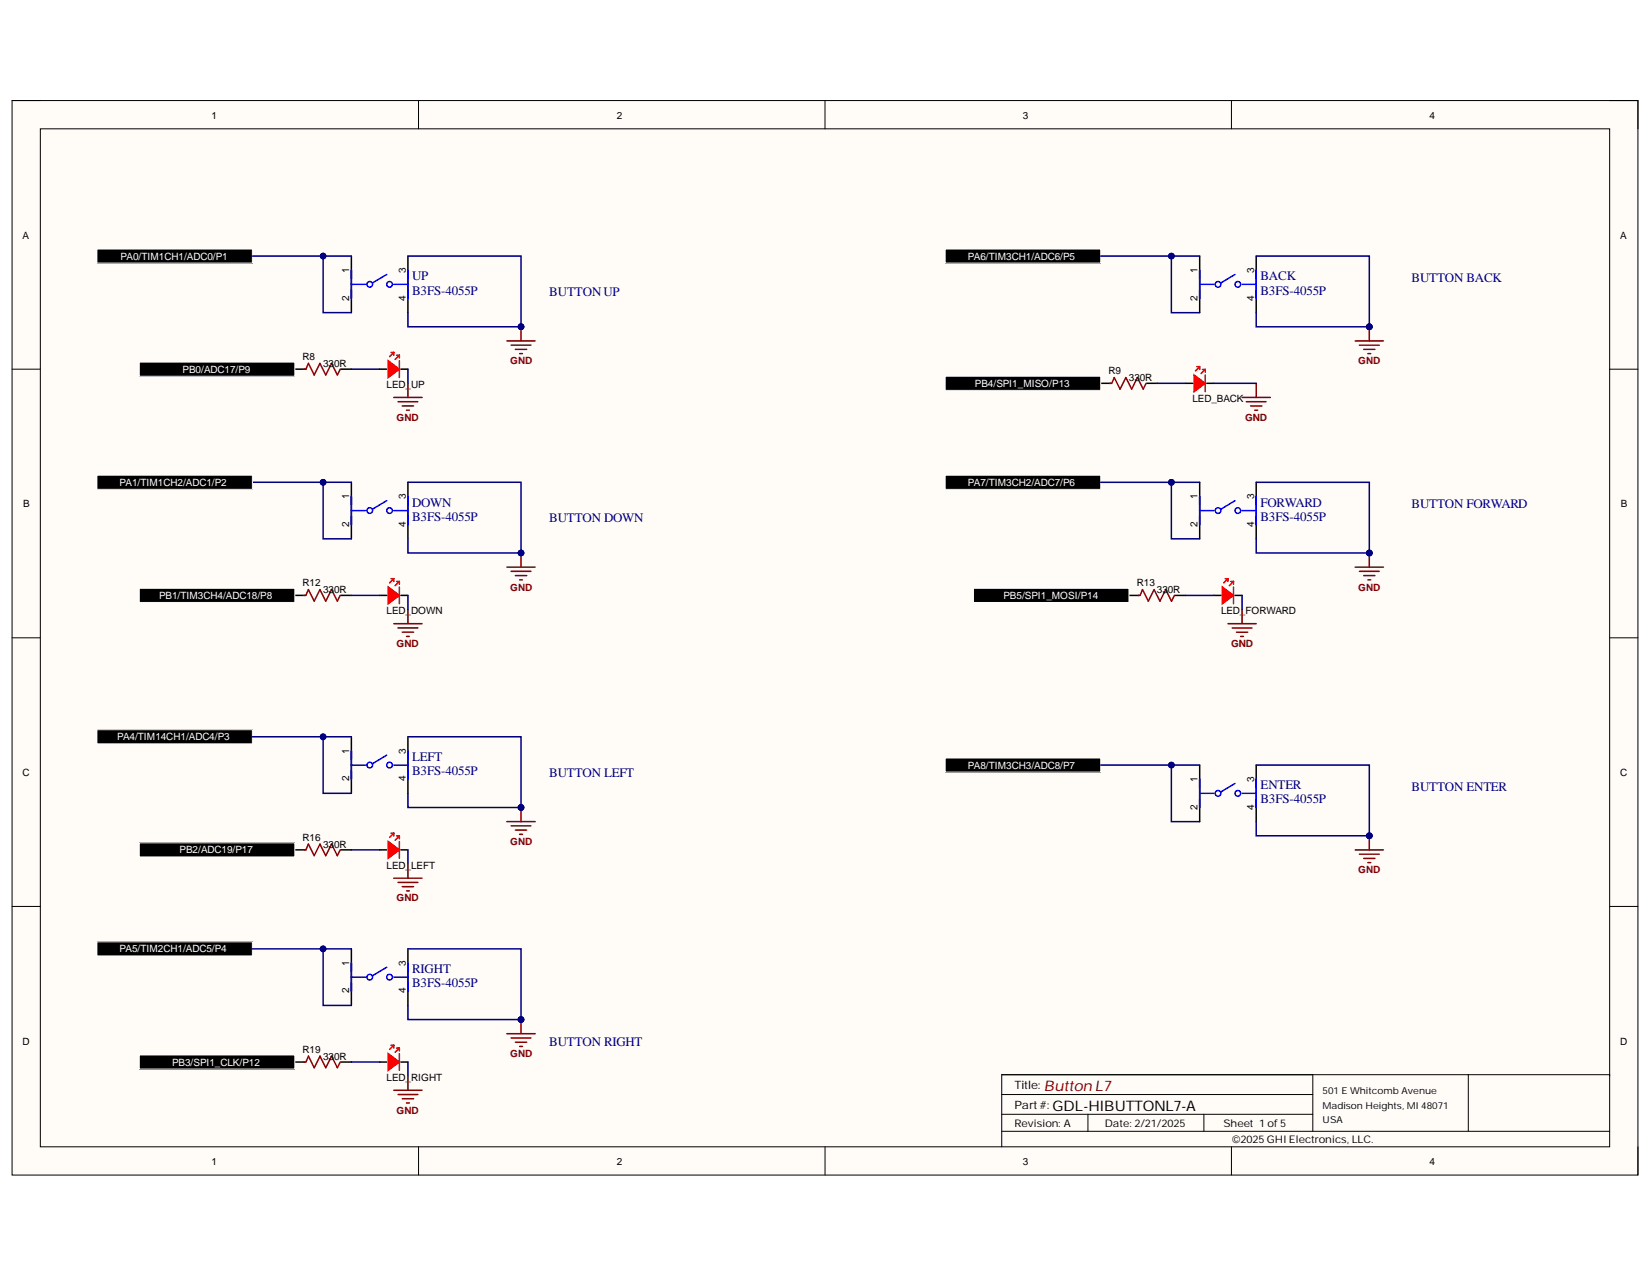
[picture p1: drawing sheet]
<svg xmlns="http://www.w3.org/2000/svg" width="279mm" height="216mm" viewBox="0 0 279 216" stroke-linecap="round" stroke-linejoin="round" font-family="sans-serif">
<path d="M2 17h275v181.7h-275z" fill-rule="evenodd" fill="#fffcf8"/>
<path d="M2 17h275v181.7h-275z" fill="none" stroke="#000" stroke-width=".17"/>
<path d="M6.8 21.8h265.4v172.1h-265.4z" fill-rule="evenodd" fill="#fffcf8"/>
<g fill="none" stroke="#000" stroke-width=".17">
<path d="M2 17h4.8M70.8 17v4.8M139.5 17v4.8M208.3 17v4.8M272.2 17h4.8v4.8M6.8 21.8h265.4v172.1h-265.4zM2 62.4h4.8M272.2 62.4h4.8M2 107.8h4.8M272.2 107.8h4.8M2 153.3h4.8M272.2 153.3h4.8"/>
<path d="M70.8 193.9v4.8M139.5 193.9v4.8M169.4 188.4h52.6M169.4 191.3h102.8M169.4 185.1h52.6M184 188.4v2.9M203.6 188.4v2.9M208.3 193.9v4.8M222 181.7v9.6M248.3 181.7v9.6M272.2 181.9v-.2h-102.8v12.2M277 193.9v4.8"/>
</g>
<path d="M85.7 57.6h4.8M86.4 58.4h3.4M87.2 59.1h1.9M87.9 59.8h.5M88.1 55.2v2.4" fill="none" stroke="#800000" stroke-width=".25"/>
<circle cx="88.1" cy="55.2" r=".48" fill="#000080"/>
<circle cx="88.1" cy="55.2" r=".48" fill="none" stroke="#000080" stroke-width=".17"/>
<path d="M64.2 62.4h1.2M67.8 62.4h1.2" fill="none" stroke="#000" stroke-width=".25"/>
<path d="M67.1 60.1h.4v.4" fill="none" stroke="#f00" stroke-width=".25"/>
<path d="M65.7 61l1.8 1.4-1.8 1.4z" fill="#f00"/>
<path d="M66.1 59.6h.5M66.6 59.6v.5M66.6 59.6l-.7 .7M65.7 61l1.8 1.4-1.8 1.4zM67.5 61v2.8M67.5 60.1l-.7 .7" fill="none" stroke="#f00" stroke-width=".25"/>
<path d="M49.9 62.4h1.7M57.6 62.4h1.8" fill="none" stroke="#000" stroke-width=".25"/>
<path d="M51.4 62.4h.3l.5-1 .9 2 1-2 1 2 1-2 1 2 .4-1" fill="none" stroke="#980000" stroke-width=".25"/>
<path d="M85.7 95.9h4.8M86.4 96.6h3.4M87.2 97.3h1.9M87.9 98h.5M88.1 93.5v2.4" fill="none" stroke="#800000" stroke-width=".25"/>
<circle cx="88.1" cy="93.5" r=".48" fill="#000080"/>
<circle cx="88.1" cy="93.5" r=".48" fill="none" stroke="#000080" stroke-width=".17"/>
<path d="M64.2 100.7h1.2M67.8 100.7h1.2" fill="none" stroke="#000" stroke-width=".25"/>
<path d="M67.1 98.3h.4v.5" fill="none" stroke="#f00" stroke-width=".25"/>
<path d="M65.7 99.3l1.8 1.4-1.8 1.4z" fill="#f00"/>
<path d="M65.7 99.3l1.8 1.4-1.8 1.4zM66.1 97.8h.5M66.6 97.8v.5M66.6 97.8l-.7 .7M67.5 99.3v2.8M67.5 98.3l-.7 .7" fill="none" stroke="#f00" stroke-width=".25"/>
<path d="M49.9 100.7h1.7M57.6 100.7h1.8" fill="none" stroke="#000" stroke-width=".25"/>
<path d="M51.4 100.7h.3l.5-1 .9 1.9 1-1.9 1 1.9 1-1.9 1 1.9 .4-.9" fill="none" stroke="#980000" stroke-width=".25"/>
<path d="M85.7 138.9h4.8M86.4 139.6h3.4M88.1 136.5v2.4M87.2 140.3h1.9M87.9 141.1h.5" fill="none" stroke="#800000" stroke-width=".25"/>
<circle cx="88.1" cy="136.5" r=".48" fill="#000080"/>
<circle cx="88.1" cy="136.5" r=".48" fill="none" stroke="#000080" stroke-width=".17"/>
<path d="M64.2 143.7h1.2M67.8 143.7h1.2" fill="none" stroke="#000" stroke-width=".25"/>
<path d="M67.1 141.3h.4v.5" fill="none" stroke="#f00" stroke-width=".25"/>
<path d="M65.7 142.3l1.8 1.4-1.8 1.4z" fill="#f00"/>
<path d="M65.7 142.3l1.8 1.4-1.8 1.4zM66.1 140.9h.5M66.6 140.9v.4M66.6 140.9l-.7 .7M67.5 142.3v2.8M67.5 141.3l-.7 .7" fill="none" stroke="#f00" stroke-width=".25"/>
<path d="M49.9 143.7h1.7M57.6 143.7h1.8" fill="none" stroke="#000" stroke-width=".25"/>
<path d="M51.4 143.7h.3l.5-1 .9 2 1-2 1 2 1-2 1 2 .4-1" fill="none" stroke="#980000" stroke-width=".25"/>
<path d="M85.7 174.8h4.8M86.4 175.5h3.4M87.2 176.2h1.9M87.9 176.9h.5M88.1 172.4v2.4" fill="none" stroke="#800000" stroke-width=".25"/>
<circle cx="88.1" cy="172.4" r=".48" fill="#000080"/>
<circle cx="88.1" cy="172.4" r=".48" fill="none" stroke="#000080" stroke-width=".17"/>
<path d="M64.2 179.6h1.2M67.8 179.6h1.2" fill="none" stroke="#000" stroke-width=".25"/>
<path d="M67.1 177.2h.4v.5" fill="none" stroke="#f00" stroke-width=".25"/>
<path d="M65.7 178.1l1.8 1.5-1.8 1.4z" fill="#f00"/>
<path d="M65.7 178.1l1.8 1.5-1.8 1.4zM66.1 176.7h.5M66.6 176.7v.5M66.6 176.7l-.7 .7M67.5 178.1v2.9M67.5 177.2l-.7 .7" fill="none" stroke="#f00" stroke-width=".25"/>
<path d="M49.9 179.6h1.7M57.6 179.6h1.8" fill="none" stroke="#000" stroke-width=".25"/>
<path d="M51.4 179.6h.3l.5-1 .9 1.9 1-1.9 1 1.9 1-1.9 1 1.9 .4-.9" fill="none" stroke="#980000" stroke-width=".25"/>
<path d="M229.2 57.6h4.8M229.9 58.4h3.4M230.6 59.1h1.9M231.3 59.8h.5M231.6 55.3v2.3" fill="none" stroke="#800000" stroke-width=".25"/>
<circle cx="231.6" cy="55.2" r=".48" fill="#000080"/>
<circle cx="231.6" cy="55.2" r=".48" fill="none" stroke="#000080" stroke-width=".17"/>
<path d="M200.5 64.8h1.2M204.1 64.8h1.2" fill="none" stroke="#000" stroke-width=".25"/>
<path d="M203.4 62.5h.4v.4" fill="none" stroke="#f00" stroke-width=".25"/>
<path d="M202 63.4l1.8 1.4-1.8 1.4z" fill="#f00"/>
<path d="M202 63.4l1.8 1.4-1.8 1.4zM202.4 62h.5M202.9 62v.5M202.9 62l-.7 .7M203.8 63.4v2.8M203.8 62.5l-.7 .7" fill="none" stroke="#f00" stroke-width=".25"/>
<path d="M186.2 64.8h1.7M193.9 64.8h1.8" fill="none" stroke="#000" stroke-width=".25"/>
<path d="M187.7 64.8h.3l.5-1 .9 2 1-2 1 2 1-2 1 2 .4-1" fill="none" stroke="#980000" stroke-width=".25"/>
<path d="M229.2 95.9h4.8M229.9 96.6h3.4M230.6 97.3h1.9M231.3 98h.5M231.6 93.5v2.4" fill="none" stroke="#800000" stroke-width=".25"/>
<circle cx="231.6" cy="93.5" r=".48" fill="#000080"/>
<circle cx="231.6" cy="93.5" r=".48" fill="none" stroke="#000080" stroke-width=".17"/>
<path d="M205.3 100.7h1.2M208.9 100.7h1.2" fill="none" stroke="#000" stroke-width=".25"/>
<path d="M208.1 98.3h.5v.5" fill="none" stroke="#f00" stroke-width=".25"/>
<path d="M206.7 99.3l1.9 1.4-1.9 1.4z" fill="#f00"/>
<path d="M206.7 99.3l1.9 1.4-1.9 1.4zM207.2 97.8h.5M207.7 97.8v.5M207.7 97.8l-.7 .7M208.6 99.3v2.8M208.6 98.3l-.7 .7" fill="none" stroke="#f00" stroke-width=".25"/>
<path d="M190.9 100.7h1.7M198.7 100.7h1.8" fill="none" stroke="#000" stroke-width=".25"/>
<path d="M192.5 100.7h.3l.4-1 1 1.9 1-1.9 1 1.9 1-1.9 .9 1.9 .5-.9" fill="none" stroke="#980000" stroke-width=".25"/>
<path d="M229.2 143.7h4.8M229.9 144.4h3.4M230.6 145.1h1.9M231.3 145.8h.5M231.6 141.3v2.4" fill="none" stroke="#800000" stroke-width=".25"/>
<circle cx="231.6" cy="141.3" r=".48" fill="#000080"/>
<circle cx="231.6" cy="141.3" r=".48" fill="none" stroke="#000080" stroke-width=".17"/>
<g fill="none" stroke="#000" stroke-width=".25">
<path d="M59.4 43.3v9.6M69 43.3v4.8M202.9 43.3v9.6M212.5 43.3v9.6M59.4 81.5v9.6M69 81.5v9.6M202.9 81.5v9.6M212.5 81.5v9.6M59.4 124.6v9.5M69 124.6v9.5M202.9 129.3v9.6M212.5 129.3v9.6"/>
<path d="M59.4 160.4v9.6M69 160.4v9.6"/>
</g>
<g fill="none" stroke="#00f" stroke-width=".25">
<path d="M59.4 48.1h2.4M59.4 45.7v4.8M65.4 46.4l-2.4 1.4M69 45.7v2.4M202.9 48.1h2.4M202.9 45.7v4.8M208.9 46.4l-2.4 1.4M210.1 48.1h2.4M212.5 45.7v4.8M59.4 83.9v4.8M59.4 86.3h2.4M65.4 84.6l-2.4 1.5"/>
<path d="M66.6 86.3h2.4M69 83.9v4.8M202.9 86.3h2.4M202.9 83.9v4.8M208.9 84.7l-2.4 1.4M210.1 86.3h2.4M212.5 83.9v4.8M59.4 127v4.7M59.4 129.3h2.4M65.4 127.7l-2.4 1.4M66.6 129.3h2.4M69 127v4.7"/>
<path d="M202.9 131.7v4.8M202.9 134.1h2.4M208.9 132.5l-2.4 1.4M210.1 134.1h2.4M212.5 131.7v4.8M59.4 162.8v4.8M59.4 165.2h2.4M65.4 163.5l-2.4 1.5M66.6 165.2h2.4M69 162.8v4.8"/>
<circle cx="62.5" cy="48.1" r=".48"/>
<circle cx="65.9" cy="48.1" r=".48"/>
<circle cx="206" cy="48.1" r=".48"/>
<circle cx="209.4" cy="48.1" r=".48"/>
<circle cx="62.5" cy="86.3" r=".48"/>
<circle cx="65.9" cy="86.3" r=".48"/>
<circle cx="206" cy="86.3" r=".48"/>
<circle cx="209.4" cy="86.3" r=".48"/>
<circle cx="62.5" cy="129.3" r=".48"/>
<circle cx="65.9" cy="129.3" r=".48"/>
<circle cx="206" cy="134.1" r=".48"/>
<circle cx="209.4" cy="134.1" r=".48"/>
<circle cx="62.5" cy="165.2" r=".48"/>
<circle cx="65.9" cy="165.2" r=".48"/>
</g>
<g fill="#000">
<path d="M16.4 42.1h26.3v2.4h-26.3z" fill-rule="evenodd"/>
<path d="M159.9 42.1h26.3v2.4h-26.3z" fill-rule="evenodd"/>
<path d="M23.6 61.2h26.3v2.4h-26.3z" fill-rule="evenodd"/>
<path d="M159.9 63.6h26.3v2.4h-26.3z" fill-rule="evenodd"/>
<path d="M23.6 99.5h26.3v2.4h-26.3z" fill-rule="evenodd"/>
<path d="M159.9 80.3h26.3v2.4h-26.3z" fill-rule="evenodd"/>
<path d="M164.6 99.5h26.3v2.4h-26.3z" fill-rule="evenodd"/>
<path d="M16.4 123.4h26.3v2.4h-26.3z" fill-rule="evenodd"/>
<path d="M159.9 128.2h26.3v2.3h-26.3z" fill-rule="evenodd"/>
<path d="M16.4 159.2h26.3v2.4h-26.3z" fill-rule="evenodd"/>
<path d="M23.6 142.5h26.3v2.4h-26.3z" fill-rule="evenodd"/>
<path d="M23.6 178.4h26.3v2.3h-26.3z" fill-rule="evenodd"/>
</g>
<path d="M16.4 42.1h26.3v2.4h-26.3zM159.9 42.1h26.3v2.4h-26.3zM23.6 61.2h26.3v2.4h-26.3zM159.9 63.6h26.3v2.4h-26.3zM23.6 99.5h26.3v2.4h-26.3zM159.9 80.3h26.3v2.4h-26.3zM164.6 99.5h26.3v2.4h-26.3zM16.4 123.4h26.3v2.4h-26.3zM159.9 128.2h26.3v2.3h-26.3zM16.4 159.2h26.3v2.4h-26.3zM23.6 142.5h26.3v2.4h-26.3zM23.6 178.4h26.3v2.3h-26.3z" fill="none" stroke="#fff" stroke-width=".17"/>
<g fill="none" stroke="#800000" stroke-width=".25">
<path d="M66.6 67.2h4.8M67.3 67.9h3.4M68 68.6h1.9M68.8 69.3h.4M69 64.8v2.4M210.1 67.2h4.7M210.8 67.9h3.3M211.5 68.6h1.9M212.2 69.4h.5M212.5 64.8v2.4M66.6 105.4h4.8M67.3 106.2h3.4"/>
<path d="M68 106.9h1.9M68.8 107.6h.4M69 103.1v2.3M207.7 105.4h4.8M208.4 106.2h3.3M209.1 106.9h1.9M209.8 107.6h.5M210.1 103.1v2.3M66.6 148.5h4.8M67.3 149.2h3.4M68 149.9h1.9M68.8 150.6h.4"/>
<path d="M69 146.1v2.4M66.6 184.3h4.8M67.3 185.1h3.4M68 185.8h2M68.8 186.5h.4M69 181.9v2.4"/>
</g>
<path d="M69 43.3h19.1v11.9M59.4 62.4h4.8" fill="none" stroke="#000080" stroke-width=".25"/>
<circle cx="88.1" cy="55.2" r=".48" fill="#000080"/>
<circle cx="88.1" cy="55.2" r=".48" fill="none" stroke="#000080" stroke-width=".17"/>
<path d="M69 52.9v2.3h19.1" fill="none" stroke="#000080" stroke-width=".25"/>
<circle cx="88.1" cy="55.2" r=".48" fill="#000080"/>
<circle cx="88.1" cy="55.2" r=".48" fill="none" stroke="#000080" stroke-width=".17"/>
<path d="M69 81.5h19.1v12M59.4 100.7h4.8" fill="none" stroke="#000080" stroke-width=".25"/>
<circle cx="88.1" cy="93.5" r=".48" fill="#000080"/>
<circle cx="88.1" cy="93.5" r=".48" fill="none" stroke="#000080" stroke-width=".17"/>
<path d="M69 91.1v2.4h19.1" fill="none" stroke="#000080" stroke-width=".25"/>
<circle cx="88.1" cy="93.5" r=".48" fill="#000080"/>
<circle cx="88.1" cy="93.5" r=".48" fill="none" stroke="#000080" stroke-width=".17"/>
<path d="M69 124.6h19.1v11.9M59.4 143.7h4.8" fill="none" stroke="#000080" stroke-width=".25"/>
<circle cx="88.1" cy="136.5" r=".48" fill="#000080"/>
<circle cx="88.1" cy="136.5" r=".48" fill="none" stroke="#000080" stroke-width=".17"/>
<path d="M69 134.1v2.4h19.1" fill="none" stroke="#000080" stroke-width=".25"/>
<circle cx="88.1" cy="136.5" r=".48" fill="#000080"/>
<circle cx="88.1" cy="136.5" r=".48" fill="none" stroke="#000080" stroke-width=".17"/>
<path d="M59.4 179.6h4.8M69 160.4h19.1v12" fill="none" stroke="#000080" stroke-width=".25"/>
<circle cx="88.1" cy="172.4" r=".48" fill="#000080"/>
<circle cx="88.1" cy="172.4" r=".48" fill="none" stroke="#000080" stroke-width=".17"/>
<path d="M69 170v2.4h19.1" fill="none" stroke="#000080" stroke-width=".25"/>
<circle cx="88.1" cy="172.4" r=".48" fill="#000080"/>
<circle cx="88.1" cy="172.4" r=".48" fill="none" stroke="#000080" stroke-width=".17"/>
<path d="M212.5 43.3h19.1v12M195.7 64.8h4.8" fill="none" stroke="#000080" stroke-width=".25"/>
<circle cx="231.6" cy="55.2" r=".48" fill="#000080"/>
<circle cx="231.6" cy="55.2" r=".48" fill="none" stroke="#000080" stroke-width=".17"/>
<path d="M212.5 52.9v2.4h19.1" fill="none" stroke="#000080" stroke-width=".25"/>
<circle cx="231.6" cy="55.2" r=".48" fill="#000080"/>
<circle cx="231.6" cy="55.2" r=".48" fill="none" stroke="#000080" stroke-width=".17"/>
<path d="M212.5 81.5h19.1v12M200.5 100.7h4.8" fill="none" stroke="#000080" stroke-width=".25"/>
<circle cx="231.6" cy="93.5" r=".48" fill="#000080"/>
<circle cx="231.6" cy="93.5" r=".48" fill="none" stroke="#000080" stroke-width=".17"/>
<path d="M212.5 91.1v2.4h19.1" fill="none" stroke="#000080" stroke-width=".25"/>
<circle cx="231.6" cy="93.5" r=".48" fill="#000080"/>
<circle cx="231.6" cy="93.5" r=".48" fill="none" stroke="#000080" stroke-width=".17"/>
<path d="M212.5 129.3h19.1v12" fill="none" stroke="#000080" stroke-width=".25"/>
<circle cx="231.6" cy="141.3" r=".48" fill="#000080"/>
<circle cx="231.6" cy="141.3" r=".48" fill="none" stroke="#000080" stroke-width=".17"/>
<path d="M212.5 138.9v2.4h19.1" fill="none" stroke="#000080" stroke-width=".25"/>
<circle cx="231.6" cy="141.3" r=".48" fill="#000080"/>
<circle cx="231.6" cy="141.3" r=".48" fill="none" stroke="#000080" stroke-width=".17"/>
<path d="M42.7 43.3h16.7" fill="none" stroke="#000080" stroke-width=".25"/>
<circle cx="54.6" cy="43.3" r=".48" fill="#000080"/>
<circle cx="54.6" cy="43.3" r=".48" fill="none" stroke="#000080" stroke-width=".17"/>
<path d="M42.7 81.5h16.7" fill="none" stroke="#000080" stroke-width=".25"/>
<circle cx="54.6" cy="81.5" r=".48" fill="#000080"/>
<circle cx="54.6" cy="81.5" r=".48" fill="none" stroke="#000080" stroke-width=".17"/>
<path d="M186.2 43.3h16.7" fill="none" stroke="#000080" stroke-width=".25"/>
<circle cx="198.1" cy="43.3" r=".48" fill="#000080"/>
<circle cx="198.1" cy="43.3" r=".48" fill="none" stroke="#000080" stroke-width=".17"/>
<path d="M186.2 81.5h16.7" fill="none" stroke="#000080" stroke-width=".25"/>
<circle cx="198.1" cy="81.5" r=".48" fill="#000080"/>
<circle cx="198.1" cy="81.5" r=".48" fill="none" stroke="#000080" stroke-width=".17"/>
<path d="M186.2 129.3h16.7" fill="none" stroke="#000080" stroke-width=".25"/>
<circle cx="198.1" cy="129.3" r=".48" fill="#000080"/>
<circle cx="198.1" cy="129.3" r=".48" fill="none" stroke="#000080" stroke-width=".17"/>
<path d="M42.7 124.6h16.7" fill="none" stroke="#000080" stroke-width=".25"/>
<circle cx="54.6" cy="124.6" r=".48" fill="#000080"/>
<circle cx="54.6" cy="124.6" r=".48" fill="none" stroke="#000080" stroke-width=".17"/>
<path d="M198.1 43.3v9.6h4.8" fill="none" stroke="#000080" stroke-width=".25"/>
<circle cx="198.1" cy="43.3" r=".48" fill="#000080"/>
<circle cx="198.1" cy="43.3" r=".48" fill="none" stroke="#000080" stroke-width=".17"/>
<path d="M198.1 81.5v9.6h4.8" fill="none" stroke="#000080" stroke-width=".25"/>
<circle cx="198.1" cy="81.5" r=".48" fill="#000080"/>
<circle cx="198.1" cy="81.5" r=".48" fill="none" stroke="#000080" stroke-width=".17"/>
<path d="M198.1 129.3v9.6h4.8" fill="none" stroke="#000080" stroke-width=".25"/>
<circle cx="198.1" cy="129.3" r=".48" fill="#000080"/>
<circle cx="198.1" cy="129.3" r=".48" fill="none" stroke="#000080" stroke-width=".17"/>
<path d="M54.6 43.3v9.6h4.8" fill="none" stroke="#000080" stroke-width=".25"/>
<circle cx="54.6" cy="43.3" r=".48" fill="#000080"/>
<circle cx="54.6" cy="43.3" r=".48" fill="none" stroke="#000080" stroke-width=".17"/>
<path d="M54.6 81.5v9.6h4.8" fill="none" stroke="#000080" stroke-width=".25"/>
<circle cx="54.6" cy="81.5" r=".48" fill="#000080"/>
<circle cx="54.6" cy="81.5" r=".48" fill="none" stroke="#000080" stroke-width=".17"/>
<path d="M54.6 124.6v9.5h4.8" fill="none" stroke="#000080" stroke-width=".25"/>
<circle cx="54.6" cy="124.6" r=".48" fill="#000080"/>
<circle cx="54.6" cy="124.6" r=".48" fill="none" stroke="#000080" stroke-width=".17"/>
<path d="M54.6 160.4v9.6h4.8" fill="none" stroke="#000080" stroke-width=".25"/>
<circle cx="54.6" cy="160.4" r=".48" fill="#000080"/>
<circle cx="54.6" cy="160.4" r=".48" fill="none" stroke="#000080" stroke-width=".17"/>
<path d="M69 62.4v2.4M205.3 64.8h7.2M69 100.7v2.4M210.1 100.7v2.4M69 143.7v2.4M42.7 160.4h16.7M69 179.6v2.3" fill="none" stroke="#000080" stroke-width=".25"/>
<circle cx="54.6" cy="160.4" r=".48" fill="#000080"/>
<circle cx="54.6" cy="160.4" r=".48" fill="none" stroke="#000080" stroke-width=".17"/>
<path d="M16.4 80.3h26.3v2.4h-26.3z" fill-rule="evenodd" fill="#000"/>
<path d="M16.4 80.3h26.3v2.4h-26.3z" fill="none" stroke="#fff" stroke-width=".17"/>
<text font-size="5.6" fill="#00f" x="68.4" y="51.5">PIUP04</text>
<text font-size="2.5" fill="#800000" x="176.6" y="184.4">Button L7</text>
<text font-size="2.5" x="178" y="187.8">GDL-HIBUTTONL7-A</text>
<g font-size="2.2" fill="#000080">
<text x="69.7" y="47.4">UP</text>
<text x="213.2" y="47.4">BACK</text>
<text x="238.7" y="47.6">BUTTON BACK</text>
<text x="69.7" y="49.8">B3FS-4055P</text>
<text x="92.9" y="50.1">BUTTONUP</text>
<text x="213.2" y="49.8">B3FS-4055P</text>
<text x="69.7" y="85.7">DOWN</text>
<text x="69.7" y="88">B3FS-4055P</text>
<text x="92.9" y="88.3">BUTTON DOWN</text>
<text x="213.2" y="85.7">FORWARD</text>
<text x="213.2" y="88">B3FS-4055P</text>
<text x="238.7" y="85.8">BUTTON FORWARD</text>
<text x="69.7" y="128.6">LEFT</text>
<text x="69.7" y="131.1">B3FS-4055P</text>
<text x="92.9" y="131.3">BUTTON LEFT</text>
<text x="213.2" y="133.5">ENTER</text>
<text x="213.2" y="135.8">B3FS-4055P</text>
<text x="238.7" y="133.7">BUTTON ENTER</text>
<text x="69.7" y="164.5">RIGHT</text>
<text x="69.7" y="167">B3FS-4055P</text>
<text x="92.9" y="176.8">BUTTON RIGHT</text>
</g>
<g font-size="1.9">
<text x="171.6" y="184.1">Title:</text>
<text x="171.6" y="187.5">Part#:</text>
</g>
<g font-size="1.8">
<text x="171.6" y="190.5">Revision: A</text>
<text x="186.9" y="190.5">Date: 2/21/2025</text>
<text x="206.9" y="190.5">Sheet 1 of5</text>
<text x="208.4" y="193.3">©2025GHI Electronics, LLC.</text>
</g>
<g font-size="1.7">
<text x="35.8" y="20">1</text>
<text x="104.3" y="20">2</text>
<text x="173" y="20">3</text>
<text x="241.8" y="20">4</text>
<text x="3.8" y="40.3">A</text>
<text x="274" y="40.3">A</text>
<text x="59.1" y="46.2" transform="rotate(-90 59.1 46.2)">1</text>
<text x="68.6" y="46.2" transform="rotate(-90 68.6 46.2)">3</text>
<text x="202.5" y="46.2" transform="rotate(-90 202.5 46.2)">1</text>
<text x="212.1" y="46.2" transform="rotate(-90 212.1 46.2)">3</text>
<text x="59.1" y="50.8" transform="rotate(-90 59.1 50.8)">2</text>
<text x="68.6" y="50.8" transform="rotate(-90 68.6 50.8)">4</text>
<text x="202.5" y="50.8" transform="rotate(-90 202.5 50.8)">2</text>
<text x="212.1" y="50.8" transform="rotate(-90 212.1 50.8)">4</text>
<text x="51.2" y="60.9">R8</text>
<text x="54.7" y="62.1">330R</text>
<text x="65.4" y="65.6">LED_UP</text>
<text x="187.5" y="63.3">R9</text>
<text x="190.9" y="64.4">330R</text>
<text x="201.7" y="68">LED_BACK</text>
<text x="3.9" y="85.8">B</text>
<text x="59.1" y="89.1" transform="rotate(-90 59.1 89.1)">2</text>
<text x="59.1" y="84.4" transform="rotate(-90 59.1 84.4)">1</text>
<text x="68.6" y="89.1" transform="rotate(-90 68.6 89.1)">4</text>
<text x="68.6" y="84.4" transform="rotate(-90 68.6 84.4)">3</text>
<text x="202.5" y="89.1" transform="rotate(-90 202.5 89.1)">2</text>
<text x="202.5" y="84.4" transform="rotate(-90 202.5 84.4)">1</text>
<text x="212.1" y="89.1" transform="rotate(-90 212.1 89.1)">4</text>
<text x="212.1" y="84.4" transform="rotate(-90 212.1 84.4)">3</text>
<text x="274.1" y="85.8">B</text>
<text x="51.2" y="99.1">R12</text>
<text x="54.7" y="100.3">330R</text>
<text x="192.3" y="99.1">R13</text>
<text x="195.7" y="100.3">330R</text>
<text x="65.4" y="103.9">LED_DOWN</text>
<text x="206.5" y="103.9">LED_FORWARD</text>
<text x="3.8" y="131.2">C</text>
<text x="59.1" y="127.5" transform="rotate(-90 59.1 127.5)">1</text>
<text x="68.6" y="127.5" transform="rotate(-90 68.6 127.5)">3</text>
<text x="274" y="131.2">C</text>
<text x="59.1" y="132.1" transform="rotate(-90 59.1 132.1)">2</text>
<text x="68.6" y="132.1" transform="rotate(-90 68.6 132.1)">4</text>
<text x="202.5" y="136.9" transform="rotate(-90 202.5 136.9)">2</text>
<text x="202.5" y="132.2" transform="rotate(-90 202.5 132.2)">1</text>
<text x="212.1" y="136.9" transform="rotate(-90 212.1 136.9)">4</text>
<text x="212.1" y="132.2" transform="rotate(-90 212.1 132.2)">3</text>
<text x="51.2" y="142.2">R16</text>
<text x="54.7" y="143.4">330R</text>
<text x="65.4" y="146.9">LED_LEFT</text>
<text x="59.1" y="168" transform="rotate(-90 59.1 168)">2</text>
<text x="59.1" y="163.3" transform="rotate(-90 59.1 163.3)">1</text>
<text x="68.6" y="168" transform="rotate(-90 68.6 168)">4</text>
<text x="68.6" y="163.3" transform="rotate(-90 68.6 163.3)">3</text>
<text x="3.8" y="176.6">D</text>
<text x="51.2" y="178">R19</text>
<text x="54.7" y="179.2">330R</text>
<text x="274" y="176.6">D</text>
<text x="65.4" y="182.8">LED_RIGHT</text>
<text x="35.8" y="196.9">1</text>
<text x="104.3" y="196.9">2</text>
<text x="173" y="196.9">3</text>
<text x="241.8" y="196.9">4</text>
</g>
<g font-size="1.7" fill="#fff">
<text x="20.4" y="43.9">PA0/TIM1CH1/ADC0/P1</text>
<text x="163.7" y="43.9">PA6/TIM3CH1/ADC6/P5</text>
<text x="30.9" y="63">PB0/ADC17/P9</text>
<text x="164.9" y="65.5">PB4/SPI1_MISO/P13</text>
<text x="20.2" y="82.1">PA1/TIM1CH2/ADC1/P2</text>
<text x="163.7" y="82.1">PA7/TIM3CH2/ADC7/P6</text>
<text x="26.9" y="101.3">PB1/TIM3CH4/ADC18/P8</text>
<text x="169.7" y="101.3">PB5/SPI1_MOSI/P14</text>
<text x="19.8" y="125.2">PA4/TIM14CH1/ADC4/P3</text>
<text x="163.7" y="130">PA8/TIM3CH3/ADC8/P7</text>
<text x="30.4" y="144.3">PB2/ADC19/P17</text>
<text x="20.2" y="161">PA5/TIM2CH1/ADC5/P4</text>
<text x="29.1" y="180.1">PB3/SPI1_CLK/P12</text>
</g>
<g font-size="1.7" fill="#800000">
<text x="86.3" y="61.6">GND</text>
<text x="229.7" y="61.6">GND</text>
<text x="67.1" y="71.1">GND</text>
<text x="210.6" y="71.1">GND</text>
<text x="86.3" y="99.9">GND</text>
<text x="229.7" y="99.9">GND</text>
<text x="67.1" y="109.4">GND</text>
<text x="208.2" y="109.4">GND</text>
<text x="86.3" y="142.8">GND</text>
<text x="229.7" y="147.7">GND</text>
<text x="67.1" y="152.4">GND</text>
<text x="86.3" y="178.7">GND</text>
<text x="67.1" y="188.3">GND</text>
</g>
<g font-size="1.6">
<text x="223.7" y="185">501 E Whitcomb Avenue</text>
<text x="223.7" y="187.4">Madison Heights, MI 48071</text>
<text x="223.7" y="189.8">USA</text>
</g>
</svg>
